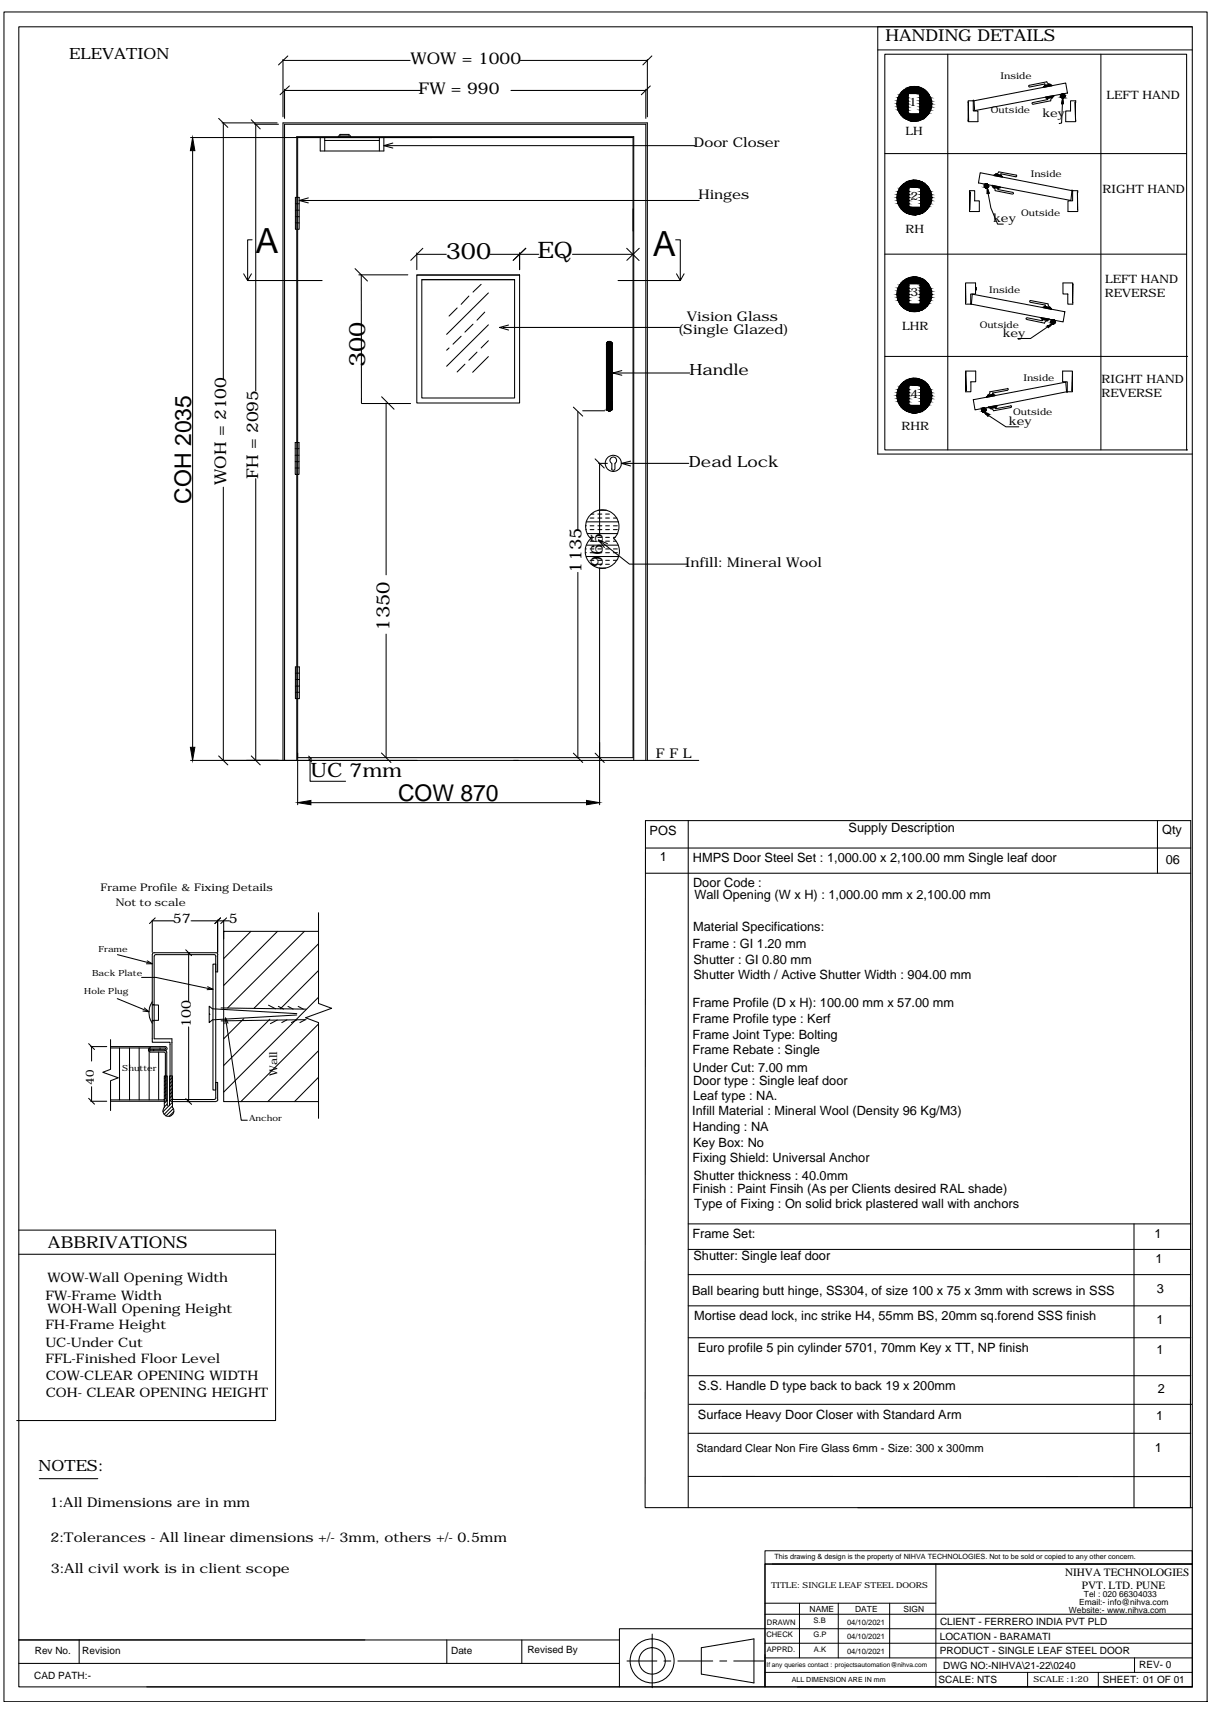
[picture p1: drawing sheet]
<svg xmlns="http://www.w3.org/2000/svg" width="297mm" height="420mm" viewBox="0 0 297 420" stroke-linecap="round" stroke-linejoin="round" font-family="sans-serif">
<!-- layer: 0 -->
<g fill="none" stroke="#000" stroke-width=".25">
<path d="M1 2.9h295.3v414.7h-295.3zM4.6 6.6h288.1v407.4h-288.1zM69.5 14.6v14.1M69.5 14.8h31.2M70.7 13.7l-2.3 2.2M127.8 14.8h31.1M158.9 14.6v14.1M160 13.7l-2.2 2.2M215.5 12.2h77.2M232.7 13.3v97.1M270.3 13.3v97.1M292.7 6.6h-77.2v104.8h77.2"/>
<path d="M46.8 33.8h108.6v152.1h-82.3M47.3 37v146.4M53.7 29.1l2.2 2.2M54.5 30.2h13.5M54.8 30.2v62.9M61.7 29.4l2.2 2.2M62.5 30.5h5.9M62.8 30.5v65.4M69.9 21.9v7.2M69.9 22.2h33.3M71 21.1l-2.3 2.2M73.1 33.8v163.7"/>
<path d="M78.6 33.8v3.3h15.6v-3.3M79.7 34.5h13.4M79.7 33.8v3.3M83.1 33.8v-.4h3v.4M83.4 33.4v-.4h2.3v.4M93.1 33.8v3.3M94.2 35.7h76.4M96.4 35.1l-2.2 .6 2.2 .6M125.4 22.2h33.1M158.5 21.9v7.2M159.6 21.1l-2.2 2.2M217.2 37.7h74.1"/>
<path d="M220.2 25.5h2.7v.8zM220.2 25.5l2.7 .8h-2.6zM220.3 24.7h2.6v.8zM220.3 24.7l2.6 .8h-2.7zM220.3 26.3h2.6v.7zM220.3 26.3l2.6 .7h-2.4zM220.5 24h2.4v.7zM220.5 24l2.4 .7h-2.6zM220.5 27h2.4v.7zM220.5 27l2.4 .7h-2zM220.9 23.3h2v.7zM220.9 23.3l2 .7h-2.4z"/>
<path d="M220.9 27.7h2v.3zM220.9 27.7l2 .3h-1.8zM221.1 28h6.8l-.3 .3zM221.1 28l6.5 .3h-6.3zM221.1 23h1.8v.3zM221.1 23l1.8 .3h-2zM221.3 22.7l.6-.6 5.7 .6zM221.3 22.7h6.3l.2 .3zM221.3 22.7l6.5 .3h-6.7zM221.3 28.3h6.3l-.6 .6zM221.3 28.3l5.7 .6h-5.1zM221.9 22.1l.7-.4 4.4 .4z"/>
<path d="M221.9 22.1h5.1l.6 .6zM221.9 28.9h5.1l-.6 .4zM221.9 28.9l4.5 .4h-3.8zM222.6 21.7l.7-.3 3.1 .3zM222.6 21.7h3.8l.6 .4zM222.6 29.3h3.8l-.8 .3zM222.6 29.3l3 .3h-2.3zM223.3 21.4l.8-.1 1.5 .1zM223.3 21.4h2.3l.8 .3zM223.3 29.6h2.3l-.7 .1zM223.3 29.6l1.6 .1zM224.1 21.3l1.5 .1z"/>
<path d="M225.8 23h2l.2 .3zM225.8 23l2.2 .3h-2.2zM225.8 23.3h2.2l.4 .7zM225.8 23.3l2.6 .7h-2.6zM225.8 24h2.6l.2 .7zM225.8 24l2.8 .7h-2.8zM225.8 24.7h2.8l.1 .8zM225.8 24.7l2.9 .8h-2.9zM225.8 25.5h2.9l-.1 .8zM225.8 25.5l2.8 .8h-2.8zM225.8 26.3h2.8l-.2 .7zM225.8 26.3l2.6 .7h-2.6z"/>
<path d="M225.8 27h2.6l-.4 .7zM225.8 27l2.2 .7h-2.2zM225.8 27.7h2.2l-.1 .3zM225.8 27.7l2.1 .3h-2.1zM237.7 25.2v-.5h1.2v2.5h1.2v2.7h-2.4v-.4M237.7 25l.1 4.6h-.1zM238.9 24.6l.2 .1h-.2zM239.1 24.7l22.5-4.3 .4 2.4-22.7 4.3zM252.7 20.9l-.2 .2 .2 .3M253.5 25.2l-.2 .1 .2 .3M256.1 21.2l2-.4 .1 .3-2 .3zM256.4 20.9l1.4-.2 .1 .1-1.5 .3z"/>
<path d="M256.4 20.5l.1 .2M256.4 20.6l-3.6 .8M256.5 20.8l-.1 .1M256.6 23.8l2.1-.3v.1l-2 .5zM257 24l1.4-.3v.2l-1.4 .3zM257 24.2l.2 .1-.1 .1M257.2 24.4l-3.6 .8M257.8 20.7l-.5-.2-.3-.4-4.3 .8M258.4 23.9l-.5 .5v.3l-4.3 .9M260.4 23.4l1 .1zM260.4 23.5h1v.1zM260.4 23.5l1 .1h-1z"/>
<path d="M260.4 23.6h1zM260.4 23.6h1l-.1 .2zM260.4 23.6l.9 .2h-.9zM260.4 23.8h.9zM260.5 23.3l.8 .1zM260.5 23.8h.8zM260.5 23.8l.8 .1zM260.5 23.3h.8zM260.5 23.9h.8zM260.5 23.9h.7zM260.6 23.2h.6zM260.6 23.2l.7 .1z"/>
<path d="M260.6 23.9h.6zM260.6 23.9l.5 .1zM260.7 23.1h.4zM260.7 23.1l.5 .1zM260.7 24h.4zM260.7 24l.3 .1zM260.8 23.1h.2zM260.8 23.1h.3zM260.8 24.1h.2zM260.8 24.1h.1zM260.8 25.5l-.2 4.7-.6 .1M260.9 24.1l.1 1.4h-.4z"/>
<path d="M260.9 23.1h.1M263.9 25l.1 4.6-.1-4.6M264.1 25.2v-.5h-1.3v2.5h-1.2v2.7h2.5v-.4M61.9 58.9h-1.1v9.9l-1-1.6M72.5 48.4h.9v7.9h-.9zM72.5 54.7h.9M72.5 50h.9M72.5 51.6h.9M72.5 53.2h.9M73.4 49.2h98.3M75.7 48.6l-2.3 .6 2.3 .6M165.9 58.9h1.1v9.9l.9-1.6"/>
<path d="M220.2 48.5h2.9v.7zM220.2 48.5l2.9 .7h-2.8zM220.3 47.8h2.8v.7zM220.3 47.8l2.8 .7h-2.9zM220.3 49.2h2.8v.8zM220.3 49.2l2.8 .8h-2.6zM220.5 47h2.6v.8zM220.5 47l2.6 .8h-2.8zM220.5 50h2.6v.7zM220.5 50l2.6 .7h-2.2zM220.9 46.2h2.2v.8zM220.9 46.2l2.2 .8h-2.6z"/>
<path d="M220.9 50.7h2.2v.2zM220.9 50.7l2.2 .2h-2zM221.1 50.9h6.8l-.3 .4zM221.1 50.9l6.5 .4h-6.3zM221.1 45.9h2v.3zM221.1 45.9l2 .3h-2.2zM221.3 45.6l.6-.5 5.7 .5zM221.3 45.6h6.3l.2 .3zM221.3 45.6l6.5 .3h-6.7zM221.3 51.3h6.3l-.6 .6zM221.3 51.3l5.7 .6h-5.1zM221.9 45.1l.7-.4 4.4 .4z"/>
<path d="M221.9 45.1h5.1l.6 .5zM221.9 51.9h5.1l-.6 .4zM221.9 51.9l4.5 .4h-3.8zM222.6 44.7l.7-.3 3.1 .3zM222.6 44.7h3.8l.6 .4zM222.6 52.3h3.8l-.8 .2zM222.6 52.3l3 .2h-2.3zM223.3 44.4l.8-.1 1.5 .1zM223.3 44.4h2.3l.8 .3zM223.3 52.5h2.3l-.7 .2zM223.3 52.5l1.6 .2zM224.1 44.3l1.5 .1z"/>
<path d="M226 45.9h1.8l.2 .3zM226 45.9l2 .3h-2zM226 46.2h2l.4 .8zM226 46.2l2.4 .8h-2.4zM226 47h2.4l.2 .8zM226 47l2.6 .8h-2.6zM226 47.8h2.6l.1 .7zM226 47.8l2.7 .7h-2.7zM226 48.5h2.7l-.1 .7zM226 48.5l2.6 .7h-2.6zM226 49.2h2.6l-.2 .8zM226 49.2l2.4 .8h-2.4z"/>
<path d="M226 50h2.4l-.4 .7zM226 50l2 .7h-2zM226 50.7h2l-.1 .2zM226 50.7l1.9 .2h-1.9zM238 47.2v-.4h1.3v2.5h1.1v2.6h-2.4v-.4M238.1 47.1l-.1 4.5 .1-4.5M240.6 42.4l22.5 4.4-.2 2.4-22.7-4.3zM241.7 45.4l1 .1zM241.7 45.5l1 .1zM241.7 45.6h1v.1zM241.7 45.6l1 .1h-1zM241.7 45.7h1z"/>
<path d="M241.7 45.7l.9 .1zM241.7 45.8h.9v.1zM241.7 45.8l.9 .1zM241.7 45.4h.9zM241.7 45.9h.9zM241.7 45.9h.8zM241.8 45.3l.8 .1zM241.8 45.9h.7zM241.8 45.9l.6 .1zM241.9 45.2h.5zM241.9 45.2l.6 .1zM241.9 45.2l.6 .1h-.7z"/>
<path d="M241.9 46h.5zM241.9 46l.5 .1zM241.9 46.1h.5zM241.9 46.1h.4zM242 45.1h.3zM242 45.1l.4 .1zM242 46.1h.3zM242 46.1h.2zM242.1 45.1h.2zM242.4 46.1l.4 1.3-.4 .1zM242.6 45.6a.49 .49 0 0 0-.8-.4 .49 .49 0 0 0 0 .8 .49 .49 0 0 0 .8-.4M242.6 47.5l.6 3.5 1.7 4h1.4"/>
<path d="M243.6 45.5l2 .4v.2l-2.1-.4zM243.8 46l.4 .3 .1 .5 4.2 .8 .3-.1-.1-.3-3.6-.7M243.8 45.8l1.5 .3-.1 .2-1.4-.3zM244.1 42.9l2 .4v.2l-2-.4zM244.4 42.7l1.4 .3v.2l-1.5-.3zM244.4 42.7l.5-.1 .3-.4 4.3 .8M244.9 46.3l.1 .2M245.2 46.3l-.2 .1M245.7 42.9l.1 .1M245.8 42.6l-.2 .1M245.8 42.7l3.6 .7 .2-.2-.1-.2M263.1 46.7l.2 .1z"/>
<path d="M264.5 47.1v4.5v-4.5M264.6 47.2v-.4h-1.3v2.5h-1.1v2.6h2.4v-.4M61.7 67.2l-.9 1.6h18.3M87.2 65.9l3 3.1M88.1 67.5h12M88.7 67.5v31.4M102.3 67.5h25.3v31.4h-25.3zM102.3 67.5h25.3M102.3 62.1v4.1M102.3 62.4h7.3M103.5 68.6h22.8v29.1h-22.8zM103.5 68.6h22.8"/>
<path d="M103.8 60.9l-3 3M112.2 75.6l-2 2M115.1 72.7l-1.9 2M116.1 79.6l-2 1.9M118.1 69.8l-2 1.9M119 76.6l-1.9 2M119.9 71.9l-10.3 10.2M119.9 79.7l-10.3 10.2M120.3 62.4h11.9M124.8 79.8l-2.2 .6 2.2 .6M127.6 62.1v4.1M129.1 60.9l-3.1 3"/>
<path d="M140.5 62.4h14.9M153.8 60.9l3.1 3M156.9 60.9l-3 3M166.1 67.2l.9 1.6h-15.3M217.2 62.4h74.1M220.2 72.2h2.9v.8zM220.2 72.2l2.9 .8h-2.8zM220.3 71.4h2.8v.8zM220.3 71.4l2.8 .8h-2.9zM220.3 73h2.8v.8zM220.3 73l2.8 .8h-2.6zM220.5 70.7h2.6v.7z"/>
<path d="M220.5 70.7l2.6 .7h-2.8zM220.5 73.8h2.6v.7zM220.5 73.8l2.6 .7h-2.2zM220.9 70h2.2v.7zM220.9 70l2.2 .7h-2.6zM220.9 74.5h2.2v.1zM220.9 74.5l2.2 .1h-2.1zM221 74.6h6.9l-.3 .5zM221 74.6l6.6 .5h-6.3zM221.1 69.6h2v.4zM221.1 69.6l2 .4h-2.2zM221.3 69.4l.6-.6 5.7 .6z"/>
<path d="M221.3 69.4h6.3l.2 .2zM221.3 69.4l6.5 .2h-6.7zM221.3 75.1h6.3l-.6 .5zM221.3 75.1l5.7 .5h-5.1zM221.9 68.8l.7-.4 4.4 .4zM221.9 68.8h5.1l.6 .6zM221.9 75.6h5.1l-.6 .4zM221.9 75.6l4.5 .4h-3.8zM222.6 68.4l.7-.3 3.1 .3zM222.6 68.4h3.8l.6 .4zM222.6 76h3.8l-.8 .3zM222.6 76l3 .3h-2.3z"/>
<path d="M223.3 68.1l.8-.1 1.5 .1zM223.3 68.1h2.3l.8 .3zM223.3 76.3h2.3l-.7 .1zM223.3 76.3l1.6 .1zM224.1 68l1.5 .1zM225.9 69.6h1.9l.2 .4zM225.9 69.6l2.1 .4h-2.1zM225.9 70h2.1l.4 .7zM225.9 70l2.5 .7h-2.5zM225.9 70.7h2.5l.2 .7zM225.9 70.7l2.7 .7h-2.7zM225.9 71.4h2.7l.1 .8z"/>
<path d="M225.9 71.4l2.8 .8h-2.8zM225.9 72.2h2.8l-.1 .8zM225.9 72.2l2.7 .8h-2.7zM225.9 73h2.7l-.2 .8zM225.9 73l2.5 .8h-2.5zM225.9 73.8h2.5l-.4 .7zM225.9 73.8l2.1 .7h-2.1zM225.9 74.5h2.1l-.1 .1zM225.9 74.5l2 .1h-2zM237 69.9v-.5h2.5v2.8h-1.2v2.4h-1.3v-.4M237.1 74.3l-.1-4.6 .1 4.6M238.3 74.5l.2 .1z"/>
<path d="M238.7 72.2l22.7 4.3-.4 2.5-22.5-4.4zM239.5 70.5l.2 .1v.5l-.2 .2M252.1 78l-.2 .1 .1 .3M252.1 78.4l4.3 .9 .3-.5 .5-.1M252.2 78l3.6 .7 .1-.1-.1-.2M252.9 74.1l-.1-.2 .2-.1 4.3 .8 .1 .5 .5 .4M252.9 74.2l3.6 .7M255.5 77.9l2.1 .4-.1 .2-2-.4zM255.8 78.2l1.4 .3v.2l-1.4-.3zM256.1 75.3l2 .4v.2l-2.1-.4zM256.4 75.2l1.5 .3-.1 .1-1.4-.3zM256.6 74.8v.2l-.2 .2"/>
<path d="M258 78.9l1 .1zM258 79h1v.1zM258 79l1 .1h-1zM258 79.1l1 .1zM258.1 78.8l.9 .1zM258.1 79.2h.9l-.1 .1zM258.1 79.2l.8 .1zM258.1 78.6h.7zM258.1 78.6l.8 .2zM258.1 78.6l.8 .2h-.8zM258.1 78.8h.9zM258.1 79.3h.8z"/>
<path d="M258.1 79.3h.7zM258.1 79.3l.7 .1zM258.2 78.6h.6zM258.2 79.4h.6zM258.2 79.4l.5 .1zM258.3 78.5h.4zM258.3 78.5l.5 .1zM258.3 79.5h.4zM258.3 79.5h.3zM258.3 78.5h.3zM258.4 78.5h.2zM263.3 74.3l.1-4.6-.1 4.6"/>
<path d="M263.4 69.9v-.5h-2.5v2.8h1.2v2.4h1.3v-.4M88.8 99h12M93.7 97.4l3 3M94.8 98.9v42.2M110.2 85.4l-.6 .6M113.2 82.5l-2 2M114.1 89.4l-1.9 1.9M117.1 86.4l-2 2M119.9 87.5l-3.9 3.9M119.9 83.6l-1.8 1.8M123.4 80.4h43.4M140.8 99.9l2.2 2.2"/>
<path d="M148.9 84.4l1.4 .1zM148.9 84.5h1.4v15.6zM148.9 84.5l1.4 15.6h-1.4zM148.9 84.5v15.6a.7 .7 0 0 0 .7 .7 .7 .7 0 0 0 .7-.6M148.9 84.4a.7 .7 0 0 1 .7-.6 .7 .7 0 0 1 .7 .7M148.9 84.3h1.3v.1zM148.9 84.3l1.3 .1h-1.3zM149 84.2l1.2 .1zM149 84l1.2 .2zM149 84l1.2 .2h-1.2zM149.1 83.9l-.1 .1h1.1l-1-.1 1 .1-.1-.1M150.3 84.5v15.6"/>
<path d="M150.5 91.5h18.8M152.7 90.9l-2.2 .6 2.2 .6M217.2 87.5h74.3M220.2 97.1h2.9v.7zM220.2 97.1l2.9 .7h-2.8zM220.3 96.3h2.8v.8zM220.3 96.3l2.8 .8h-2.9zM220.3 97.8h2.8v.8zM220.3 97.8l2.8 .8h-2.6zM220.5 95.6h2.6v.7zM220.5 95.6l2.6 .7h-2.8zM220.5 98.6h2.6v.7z"/>
<path d="M220.5 98.6l2.6 .7h-2.2zM220.9 94.8h2.2v.8zM220.9 94.8l2.2 .8h-2.6zM220.9 99.3h2.2v.2zM220.9 99.3l2.2 .2h-2zM221.1 99.5h6.8l-.3 .5zM221.1 99.5l6.5 .5h-6.3zM221.1 94.5h2v.3zM221.1 94.5l2 .3h-2.2zM221.3 94.2l.6-.5 5.7 .5zM221.3 94.2h6.3l.2 .3zM221.3 94.2l6.5 .3h-6.7z"/>
<path d="M221.3 100h6.3l-.6 .5zM221.3 100l5.7 .5h-5.1zM221.9 93.7l.7-.3 4.4 .3zM221.9 93.7h5.1l.6 .5zM222.6 93.4l.7-.3 3.1 .3zM222.6 93.4h3.8l.6 .3zM223.3 93.1l.8-.2 1.5 .2zM223.3 93.1h2.3l.8 .3zM224.1 92.9l1.5 .2zM226 94.5h1.8l.2 .3zM226 94.5l2 .3h-2zM226 94.8h2l.4 .8z"/>
<path d="M226 94.8l2.4 .8h-2.4zM226 95.6h2.4l.2 .7zM226 95.6l2.6 .7h-2.6zM226 96.3h2.6l.1 .8zM226 96.3l2.7 .8h-2.7zM226 97.1h2.7l-.1 .7zM226 97.1l2.6 .7h-2.6zM226 97.8h2.6l-.2 .8zM226 97.8l2.4 .8h-2.4zM226 98.6h2.4l-.4 .7zM226 98.6l2 .7h-2zM226 99.3h2l-.1 .2z"/>
<path d="M226 99.3l1.9 .2h-1.9zM237.1 91.5v-.4h2.4v2.6h-1.2v2.5h-1.2v-.4M237.1 91.1v.6M237.2 95.9l-.1-4.5 .1 4.5M238.9 98.1l22.7-4.3 .2 2.4-22.4 4.4zM242.2 97.3l2-.4 .1 .2-2.1 .4zM242.4 97l1.5-.3v.2l-1.5 .3zM242.7 99.9l2-.4 .1 .3-2.1 .3zM243.7 96.6l.2 .1M243.8 96.4l-.2 .2M247.3 95.3l.2 .2-.1 .2M247.3 95.4l-4.3 .8-.1 .5-.5 .3"/>
<path d="M247.4 95.8l-3.6 .6M248.1 99.5l.2 .3-.1 .2M248.1 99.6l-3.6 .7M257.1 80l1.3-.5-1.1 .9zM257.2 80.2l-4.2 2.9h-3.1M261.8 96.2h.2zM263.2 95.9l.1-4.5-.1 4.5M263.3 91.5v-.4h-2.4v2.6h1.1v2.5h1.3v-.4M54.8 119.6v67M62.8 117.5v69.1M72.5 108.6h.9v7.8h-.9zM72.5 114.9h.9"/>
<path d="M72.5 110.1h.9M72.5 111.7h.9M72.5 113.3h.9M141.9 101v29.1M143 100.8h5.5M146.1 112.6l2.2 2.3M146.9 113.7h2.2M147.2 113.7v17.8M148.9 100.1h1.4l-.1 .2zM148.9 100.1l1.3 .2h-1.3zM148.9 100.3h1.3v.1zM148.9 100.3l1.3 .1h-1.3z"/>
<path d="M148.9 100.4h1.3zM148.9 100.4l1.3 .1zM149 100.5h1.2l-.1 .1zM149 100.5l1.1 .1zM149 100.6h1.1zM149 100.6l1 .1zM149.1 100.7h.9zM149.1 100.7l.8 .1zM149.3 100.8h.6zM149.3 100.8h.5zM149.4 100.8h.4zM149.4 100.8h.2z"/>
<path d="M150.1 113.6a.83 .83 0 0 1-.1-1.2 .83 .83 0 0 1 1.2 .1 .83 .83 0 0 1-.2 1.2M150.2 113.7v.1M150.2 113.8v1.3M151 113.8v1.3a.41 .41 0 0 1-.5 .3 .41 .41 0 0 1-.3-.4M151 113.7v.1M152.6 113.7h16.5M154.8 113.2l-2.2 .5 2.2 .7M221.9 100.5h5.1l-.6 .4zM221.9 100.5l4.5 .4h-3.8zM222.6 100.9h3.8l-.8 .3zM222.6 100.9l3 .3h-2.3zM223.3 101.2h2.3l-.7 .2z"/>
<path d="M223.3 101.2l1.6 .2zM241 100.5h1zM241 100.5h1v.1zM241 100.5l1 .1h-1zM241 100.6l1 .1zM241 100.7h1l-.1 .1zM241 100.7l.9 .1h-.9zM241 100.8l.9 .1zM241.1 100.3h.8v.2zM241.1 100.3l.8 .2h-.9zM241.1 100.9h.8zM241.1 100.9l.8 .1z"/>
<path d="M241.1 100.3h.8zM241.1 101h.8zM241.1 101l.8 .1zM241.2 100.3h.7zM241.2 101.1h.7zM241.2 101.1h.5zM241.3 100.2h.4zM241.3 100.2l.6 .1zM241.3 101.1h.4zM241.4 100.2h.3zM241.4 101.1h.3zM241.4 101.1h.2z"/>
<path d="M241.5 101.1l1.3 .6-.3 .4zM241.6 100.1l.1 .1-.1-.1M241.9 100.6a.49 .49 0 0 0-.7-.4 .49 .49 0 0 0 0 .9 .49 .49 0 0 0 .7-.4M242.7 102l4.2 2.7h3.2M243 100.1l1.5-.3 .1 .2-1.5 .3zM244.3 100.1l.1 .2M244.6 100l-.2 .1M248.2 100l-4.3 .8-.3-.4-.5-.1M291.3 110.4v-97.1h-74.1v97.1h74.3M143.7 135.7h.2M143.8 129h.1M143.8 134.7h.1"/>
<path d="M143.8 130h.1M143.9 128.1h7.9M143.9 136.6h8M144 133.8h7.7M144.1 131h7.5M144.9 127.1h.9M144.9 130h.9M144.9 132.8h.9M144.9 135.7h.9M144.9 129h.9M144.9 131.9h.9M144.9 134.7h.9"/>
<path d="M144.9 137.5h.9M145 132.2a4.2 4.2 0 0 0-.2 6 4.2 4.2 0 0 0 6.1 0 4.2 4.2 0 0 0-.2-6 4.1 4.1 0 0 0 .1-5.9 4.1 4.1 0 0 0-5.9 .1 4.1 4.1 0 0 0 .2 5.8M145.1 138.5h.7M145.1 126.2h.7M146.8 127.1h.9M146.8 130h.9M146.8 132.8h.9M146.8 135.7h.9M146.8 138.5h.9M146.8 126.2h.9M146.8 129h.9M146.8 131.9h.9"/>
<path d="M146.8 134.7h.9M146.8 137.5h.9M146.9 132.5l7.6 5.9h14.3M146.9 125.2h1.9M147.1 139.4h1.6M147.2 139.4v58.1M148.7 127.1h.9M148.7 130h.9M148.7 132.8h.9M148.7 135.7h.9M148.7 138.5h.9M148.7 126.2h.9"/>
<path d="M148.7 129h.9M148.7 131.9h.9M148.7 134.7h.9M148.7 137.5h.9M149.1 133.4l-2.2-.9 1.5 1.9M150.6 127.1h.8M150.6 130h1M150.6 132.8h.6M150.6 135.7h1M150.6 129h1M150.6 131.9h.4M150.6 134.7h1"/>
<path d="M150.6 137.5h.8M94.8 155.6v30.3M141.9 140.5v45.5M72.5 163.7h1v7.8h-1zM72.5 168.4h1M72.5 166.8h1M72.5 169.9h1M72.5 165.2h1M46.8 186.6h124.7M53.7 185.5l2.2 2.2M61.7 185.5l2.2 2.2M69.5 186.6v-156.4h89.4v156.4"/>
<path d="M69.9 186.6v-156.1h88.6v156.1M72.9 186.6v-153.1h82.7v153.1M75.8 185.6l.7 .7M75.8 186.2l.7 .8M76.1 185.9v5.8h8.7M76.3 197h67.7M93.6 184.8l2.4 2.3M140.8 184.8l2.2 2.3M146.1 184.8l2.2 2.3M158.5 201.4h133.8l-.1 168.6h-133.8zM158.5 208.1h133.8M158.5 214.3h133.8"/>
<path d="M169 201.4v168.6M284.1 201.4v12.9M28.8 234.3l8.6 2.2M34.8 239.9h3.5l14 2.9M36.2 235.8l1.2 .7h-1.5M37.4 234.3v21.5h4.3l.1 14.2 .4 .3 10.8 .1M37.4 225.8v7.9M37.4 226h5.2M37.8 234.8v20.1h4.4v14.6l.5 .3h9.8M38.1 225.3l-1.4 1.4M45.6 233.1l1.4 1.4M46.3 233.8v11.9"/>
<path d="M46.9 226h9.4M52.3 236.6h.7v30.9h-.7zM52.5 234.3h-14.3l-.4 .4M52.6 234.3l.3 .2 .1 .3M53 233.8h-15.3l-.3 .4M53 233.8l.5 .4-.1 4.3h-.4v-3.7M53.4 225.8v7.9M54.1 225.3l-1.4 1.4M54.9 225.8v4.6M55 228.6l-.1 .1M55.6 225.3l-1.4 1.4M61.6 228.6l-6.7 6.7"/>
<path d="M68.1 228.6l-13.2 13.3M74.7 228.6l-18.8 18.8M78.2 228.6h-23.3v41.8h23.3M78.2 224v22.3l3.2 1.2-6.4 2.3 3.2 1.2v23.5M78.2 231.6l-15.8 15.9M78.2 238.2l-9.4 9.4M21.8 256.1l1.4 1.5M22.3 256.9h3.9M22.5 256.9v3.5M27.1 255.2v7.2l-1.9 .8 3.8 1.3-1.9 .7v7.4M27.1 256.9h13.4M27.1 257.2h13.4"/>
<path d="M28.8 245.1l7.8 3.2M29.3 257.2v12.7M31.8 257.2v12.7M34.2 257.2v12.7M35.4 247.4l1.2 .9-1.5-.2M36.6 257.2v12.7M37 257.1l-.6 .4 .1 .4 .4 .3M37 257.9h3.5M37 258.2h3.1M37.4 246.6h1.5v3.8h-1.5M37.4 245.8a4.7 4.7 0 0 0 0 5.3M37.4 250.5h.4"/>
<path d="M37.4 246.5h.4M37.7 257.5v.4M38.9 258.2v11.7M39.3 257.2v.3M40.2 258.2l.3 .1 .1 .3M40.5 257.5h-3.5l-.3 .2 .2 .2M40.6 256.8l.3 .2 .1 .4-.1 .3-.4 .2M40.6 257.1l.1 .3-.2 .1M40.6 257.9l.3 .3v11.6M40.6 258.7v10.8l-.4 .4M46.3 252v18.4M51 242.2l1.3 .6-1.5 .1"/>
<path d="M54.3 247.4l20.8 .3M55.4 249.8l3.8 25.1h1.5M56 251.1l-.6-1.3-.2 1.5M59.9 250l-5 4.9M65.9 246.7l1.7 .9M66.3 250.1l-11.4 11.4M68.1 250.3l-1.7 .9M68.3 247l1.3 .7M70.4 250.3l-1.2 .7M70.7 247l1.3 .7M72.9 248.8l-20.7-1.2-.8-.7v2h.1l-.1 .1v2l.8-.7 20.7-1.2M72.9 250.3l-1.4 .7"/>
<path d="M73.2 247l1.3 .7M74.9 250.3l-1.3 .7M75.1 250.2l-20.8 .3M78.2 244.7l-23.3 23.3M78.2 251.3l-19.1 19.1M78.2 257.9l-12.5 12.5M21.8 269.6l1.4 1.4M22.3 270.3h3.9M22.5 266.7v3.6M27.1 270.3h13.4M27.1 269.9h13M40.8 264.2l-.5 .4"/>
<path d="M40.8 265.1l-.5 .4M40.8 266l-.5 .4M40.8 266.8l-.5 .5M40.8 267.7l-.5 .5M40.8 268.6l-.5 .4M40.8 269.5l-.3 .3M40.9 269.8l-.4 .4M41.1 271.4v-7.4h-.8v7.8M41.1 270.1l-.8 .7M41.1 270.9l-.8 .8M41.5 271.3l-1.5 1.6M41.6 271.4v-7.4h.7v7.8a1.32 1.32 0 0 1-.1 1.8 1.32 1.32 0 0 1-1.8 0 1.32 1.32 0 0 1-.1-1.8"/>
<path d="M41.8 264l-.2 .3M42.3 264.4l-.7 .7M42.3 265.3l-.7 .7M42.3 266.1l-.7 .7M42.3 267.1l-.7 .7M42.3 267.9l-.7 .7M42.3 268.8l-.7 .7M42.3 269.6l-.7 .8M42.3 270.5l-.7 .7M42.3 271.4l-2 2.1M42.5 272.1l-1.8 1.8M42.7 272.8l-1.2 1.2"/>
<path d="M45.6 269.6l1.4 1.4M53 269.4v-3.7h.4v4.1M53 269.4l-.1 .3-.4 .1M53.5 269.9l-.1 .2-.4 .2M78.2 264.4l-5.9 6M4.6 307.8h63M4.6 301.9h63v46.7h-63.5M169 300.4h123.3M169 306.6h123.3M169 312.8h123.3M278.4 300.4v69.6M169 320.5h123.3"/>
<path d="M169 328.3h123.3M169 337.6h123.3M169 351.8h123.3M169.2 344.6h123.3M9.7 362.9h14.3M169 362.3l123.2 .1M210.6 370h82.1M187.8 380.6h104.9v3.3h-104.9zM187.8 383.9h104.9v30.1h-104.9zM187.8 383.9v30.1h-35.7M187.8 396.2h104.9M187.8 393.5h41.9"/>
<path d="M189.6 383.9h103.1M196.3 393.5v13.4M205.8 393.5v13.4M218.4 393.5v13.4M229.7 383.9v30.1M292.7 399.7h-140.6v14.3h-116.1M4.6 408.2h147.5M4.6 402.5h147.5M19.4 402.5v5.7M109.7 402.5v5.7M128.1 402.5v5.7M153.9 407.6h7.3"/>
<path d="M160.1 401v13.2M163 407.6h1.7M166.4 407.6h8.6M172.2 404.4l12.9-2.2v10.8l-12.9-2.1zM176.7 407.6h1.7M180.1 407.6h7.4M187.8 406.9h104.9M187.8 403.3h104.9M187.8 410.4h104.9M195.7 414h97M252.3 410.4v3.6M269.6 410.4v3.6"/>
<path d="M278.5 406.9v3.5"/>
<circle cx="224.4" cy="25.5" r="4.3"/>
<circle cx="260.8" cy="23.6" r=".49"/>
<circle cx="224.4" cy="48.4" r="4.3"/>
<circle cx="224.5" cy="72.2" r="4.3"/>
<circle cx="258.5" cy="79" r=".48"/>
<circle cx="224.5" cy="97.1" r="4.3"/>
<circle cx="150.5" cy="113.7" r="1.98"/>
<circle cx="160.1" cy="407.6" r="5.4"/>
<circle cx="160.1" cy="407.6" r="3.2"/>
</g>
<g fill="#000" stroke="#000" stroke-width=".25">
<path d="M47.3 33.8l.5 3.2h-1.1zM260.9 24.1l.2 1.4h-.5zM46.7 183.4h1.1l-.5 3.2zM73.1 197l3.2-.6v1.1zM144 196.4l3.2 .6-3.2 .5z"/>
<path d="M220.3 24.8v.7h2.6zM220.3 24.8h2.6v.7z"/>
<path d="M220.5 24l-.2 .8h2.6zM220.5 24h2.4v.8z"/>
<path d="M220.3 25.5v.8h2.6zM220.3 25.5h2.6v.8z"/>
<path d="M220.9 23.3l-.4 .7h2.4zM220.9 23.3h2v.7z"/>
<path d="M220.3 26.3l.2 .7h2.4zM220.3 26.3h2.6v.7z"/>
<path d="M221.1 23l-.2 .3h2zM221.1 23h1.8v.3z"/>
<path d="M220.5 27l.4 .7h2zM220.5 27h2.4v.7z"/>
<path d="M220.9 27.7l.2 .3h1.8zM220.9 27.7h2v.3z"/>
<path d="M221.3 22.7l-.2 .3h6.7zM221.3 22.7h6.3l.2 .3z"/>
<path d="M221.3 22.7h6.3l-5.7-.5zM221.9 22.2h5.1l.6 .5z"/>
<path d="M221.1 28l.2 .3h6.3zM221.1 28h6.9l-.4 .3z"/>
<path d="M221.9 22.2h5.1l-4.4-.5zM222.6 21.7h3.8l.6 .5z"/>
<path d="M221.3 28.3l.6 .6h5.1zM221.3 28.3h6.3l-.6 .6z"/>
<path d="M222.6 21.7h3.8l-3.1-.3zM223.3 21.4h2.3l.8 .3z"/>
<path d="M221.9 28.9l.7 .4h3.8zM221.9 28.9h5.1l-.6 .4z"/>
<path d="M223.3 21.4h2.3l-1.5-.1zM224.1 21.3l1.5 .1z"/>
<path d="M222.6 29.3l.7 .3h2.3zM222.6 29.3h3.8l-.8 .3z"/>
<path d="M223.3 29.6l1.6 .1zM223.3 29.6h2.3l-.7 .1z"/>
<path d="M225.8 23v.3h2.2zM225.8 23h2l.2 .3z"/>
<path d="M225.8 23.3v.7h2.6zM225.8 23.3h2.2l.4 .7z"/>
<path d="M225.8 24v.8h2.9zM225.8 24h2.6l.3 .8z"/>
<path d="M225.8 24.8v.7h2.9zM225.8 24.8h2.9v.7z"/>
<path d="M225.8 25.5v.8h2.9zM225.8 25.5h2.9v.8z"/>
<path d="M225.8 26.3v.7h2.6zM225.8 26.3h2.9l-.3 .7z"/>
<path d="M225.8 27v.7h2.2zM225.8 27h2.6l-.4 .7z"/>
<path d="M225.8 27.7v.3h2.2zM225.8 27.7h2.2v.3z"/>
<path d="M260.5 23.3l.9 .1zM260.5 23.3l.9 .1z"/>
<path d="M260.4 23.4l1 .1zM260.4 23.4l1 .1z"/>
<path d="M260.4 23.5v.1h1zM260.4 23.5h1v.1z"/>
<path d="M260.4 23.6h1zM260.4 23.6h1z"/>
<path d="M260.4 23.6v.2h1zM260.4 23.6h1v.2z"/>
<path d="M260.5 23.3h.9zM260.5 23.3h.9z"/>
<path d="M260.4 23.8h1zM260.4 23.8h1z"/>
<path d="M260.5 23.3h.8zM260.6 23.2l.7 .1z"/>
<path d="M260.5 23.8l.8 .1zM260.5 23.8h.9z"/>
<path d="M260.6 23.2h.6zM260.7 23.1l.5 .1z"/>
<path d="M260.5 23.9h.7zM260.5 23.9h.8z"/>
<path d="M260.7 23.1h.4zM260.8 23.1h.3z"/>
<path d="M260.6 23.9l.5 .1zM260.6 23.9h.6z"/>
<path d="M260.7 24l.4 .1zM260.7 24h.4z"/>
<path d="M220.3 47.8v.7h2.8zM220.3 47.8h2.8v.7z"/>
<path d="M220.5 47l-.2 .8h2.8zM220.5 47h2.6v.8z"/>
<path d="M220.3 48.5v.7h2.8zM220.3 48.5h2.8v.7z"/>
<path d="M220.9 46.2l-.4 .8h2.6zM220.9 46.2h2.2v.8z"/>
<path d="M220.3 49.2l.2 .8h2.6zM220.3 49.2h2.8v.8z"/>
<path d="M221.1 45.9l-.2 .3h2.2zM221.1 45.9h2v.3z"/>
<path d="M220.5 50l.4 .7h2.2zM220.5 50h2.6v.7z"/>
<path d="M220.9 50.7l.2 .2h2zM220.9 50.7h2.2v.2z"/>
<path d="M221.3 45.7l-.2 .2h6.7zM221.3 45.7h6.3l.2 .2z"/>
<path d="M221.3 45.7h6.3l-5.7-.6zM221.9 45.1h5.1l.6 .6z"/>
<path d="M221.1 50.9l.2 .5h6.3zM221.1 50.9h6.9l-.4 .5z"/>
<path d="M221.9 45.1h5.1l-4.4-.4zM222.6 44.7h3.8l.6 .4z"/>
<path d="M221.3 51.4l.6 .5h5.1zM221.3 51.4h6.3l-.6 .5z"/>
<path d="M222.6 44.7h3.8l-3.1-.3zM223.3 44.4h2.3l.8 .3z"/>
<path d="M221.9 51.9l.7 .4h3.8zM221.9 51.9h5.1l-.6 .4z"/>
<path d="M223.3 44.4h2.3l-1.5-.1zM224.1 44.3l1.5 .1z"/>
<path d="M222.6 52.3l.7 .2h2.3zM222.6 52.3h3.8l-.8 .2z"/>
<path d="M223.3 52.5l1.6 .2zM223.3 52.5h2.3l-.7 .2z"/>
<path d="M226 45.9v.3h2zM226 45.9h1.8l.2 .3z"/>
<path d="M226 46.2v.8h2.4zM226 46.2h2l.4 .8z"/>
<path d="M226 47v.8h2.7zM226 47h2.4l.3 .8z"/>
<path d="M226 47.8v.7h2.7zM226 47.8h2.7v.7z"/>
<path d="M226 48.5v.7h2.7zM226 48.5h2.7v.7z"/>
<path d="M226 49.2v.8h2.4zM226 49.2h2.7l-.3 .8z"/>
<path d="M226 50v.7h2zM226 50h2.4l-.4 .7z"/>
<path d="M226 50.7v.2h2zM226 50.7h2v.2z"/>
<path d="M241.7 45.4h.9zM241.7 45.4h.9z"/>
<path d="M241.7 45.4v.2h1zM241.7 45.4l1 .2z"/>
<path d="M241.7 45.6h1zM241.7 45.6h1z"/>
<path d="M241.7 45.6v.1h1zM241.7 45.6h1v.1z"/>
<path d="M241.7 45.7l.9 .1zM241.7 45.7h1z"/>
<path d="M241.8 45.3l.8 .1zM241.8 45.3l.8 .1z"/>
<path d="M241.7 45.8l.9 .1zM241.7 45.8h.9v.1z"/>
<path d="M241.9 45.2l-.1 .1h.7zM241.9 45.2l.6 .1z"/>
<path d="M241.7 45.9h.8zM241.7 45.9h.9z"/>
<path d="M241.8 45.9l.6 .1zM241.8 45.9h.7z"/>
<path d="M241.9 45.2h.5zM242 45.1l.4 .1z"/>
<path d="M241.9 46l.5 .1zM241.9 46h.5z"/>
<path d="M241.9 46.1h.4zM241.9 46.1h.5z"/>
<path d="M242.4 46.1v1.3h.4zM242.4 47.4h.4z"/>
<path d="M220.3 71.4v.9h2.8zM220.3 71.4h2.8v.9z"/>
<path d="M220.5 70.7l-.2 .7h2.8zM220.5 70.7h2.6v.7z"/>
<path d="M220.3 72.3v.7h2.8zM220.3 72.3h2.8v.7z"/>
<path d="M220.9 70l-.4 .7h2.6zM220.9 70h2.2v.7z"/>
<path d="M220.3 73l.2 .8h2.6zM220.3 73h2.8v.8z"/>
<path d="M221.1 69.7l-.2 .3h2.2zM221.1 69.7h2v.3z"/>
<path d="M220.5 73.8l.4 .7h2.2zM220.5 73.8h2.6v.7z"/>
<path d="M220.9 74.5l.1 .1h2.1zM220.9 74.5h2.2v.1z"/>
<path d="M221.3 69.4l-.2 .3h6.7zM221.3 69.4h6.3l.2 .3z"/>
<path d="M221.3 69.4h6.3l-5.7-.6zM221.9 68.8h5.1l.6 .6z"/>
<path d="M221 74.6l.3 .5h6.3zM221 74.6h7l-.4 .5z"/>
<path d="M221.9 68.8h5.1l-4.4-.4zM222.6 68.4h3.8l.6 .4z"/>
<path d="M221.3 75.1l.6 .5h5.1zM221.3 75.1h6.3l-.6 .5z"/>
<path d="M222.6 68.4h3.8l-3.1-.3zM223.3 68.1h2.3l.8 .3z"/>
<path d="M221.9 75.6l.7 .4h3.8zM221.9 75.6h5.1l-.6 .4z"/>
<path d="M223.3 68.1h2.3zM224.1 68l1.5 .1z"/>
<path d="M222.6 76l.7 .3h2.3zM222.6 76h3.8l-.8 .3z"/>
<path d="M223.3 76.3l1.6 .2zM223.3 76.3h2.3l-.7 .2z"/>
<path d="M225.9 69.7v.3h2.1zM225.9 69.7h1.9l.2 .3z"/>
<path d="M225.9 70v.7h2.5zM225.9 70h2.1l.4 .7z"/>
<path d="M225.9 70.7v.7h2.8zM225.9 70.7h2.5l.3 .7z"/>
<path d="M225.9 71.4v.9h2.8zM225.9 71.4h2.8v.9z"/>
<path d="M225.9 72.3v.7h2.8zM225.9 72.3h2.8v.7z"/>
<path d="M225.9 73v.8h2.5zM225.9 73h2.8l-.3 .8z"/>
<path d="M225.9 73.8v.7h2.1zM225.9 73.8h2.5l-.4 .7z"/>
<path d="M225.9 74.5v.1h2.1zM225.9 74.5h2.1v.1z"/>
<path d="M258.1 78.8l-.1 .2h1zM258.1 78.8h.9v.2z"/>
<path d="M258 79h1zM258 79h1z"/>
<path d="M258 79v.1h1zM258 79h1v.1z"/>
<path d="M258.1 78.8h.9zM258.1 78.8h.9z"/>
<path d="M258 79.1l1 .1zM258 79.1l1 .1z"/>
<path d="M258.1 78.7h.8zM258.2 78.6l.7 .1z"/>
<path d="M258.1 78.7l.8 .1zM258.1 78.7l.8 .1z"/>
<path d="M258.1 79.2l.8 .1zM258.1 79.2h.9l-.1 .1z"/>
<path d="M258.1 79.3h.8zM258.1 79.3h.8z"/>
<path d="M258.2 78.6h.6zM258.3 78.5l.5 .1z"/>
<path d="M258.1 79.3l.7 .1zM258.1 79.3h.8z"/>
<path d="M258.2 79.4l.5 .1zM258.2 79.4h.6z"/>
<path d="M257.1 80h.6l.7-.5zM257.1 80h.6l-.4 .4z"/>
<path d="M258.3 79.5h.3zM258.3 79.5h.3z"/>
<path d="M148.9 84.3v.1h1.3zM148.9 84.3h1.3v.1z"/>
<path d="M148.9 84.4l1.4 .1zM148.9 84.4l1.4 .1z"/>
<path d="M149 84.2l1.2 .1zM149 84.2l1.2 .1z"/>
<path d="M149.1 84l-.1 .2h1.2zM149.1 84l1.1 .2z"/>
<path d="M149.1 84h1zM149.1 84h1z"/>
<path d="M220.3 96.4v.7h2.8zM220.3 96.4h2.8v.7z"/>
<path d="M220.5 95.6l-.2 .8h2.8zM220.5 95.6h2.6v.8z"/>
<path d="M220.3 97.1v.7h2.8zM220.3 97.1h2.8v.7z"/>
<path d="M220.9 94.8l-.4 .8h2.6zM220.9 94.8h2.2v.8z"/>
<path d="M220.3 97.8l.2 .8h2.6zM220.3 97.8h2.8v.8z"/>
<path d="M221.1 94.5l-.2 .3h2.2zM221.1 94.5h2v.3z"/>
<path d="M220.5 98.6l.4 .7h2.2zM220.5 98.6h2.6v.7z"/>
<path d="M220.9 99.3l.2 .2h2zM220.9 99.3h2.2v.2z"/>
<path d="M221.3 94.2l-.2 .3h6.7zM221.3 94.2h6.3l.2 .3z"/>
<path d="M221.3 94.2h6.3l-5.7-.5zM221.9 93.7h5.1l.6 .5z"/>
<path d="M221.1 99.5l.2 .5h6.3zM221.1 99.5h6.9l-.4 .5z"/>
<path d="M221.9 93.7h5.1l-4.4-.3zM222.6 93.4h3.8l.6 .3z"/>
<path d="M222.6 93.4h3.8l-3.1-.3zM223.3 93.1h2.3l.8 .3z"/>
<path d="M223.3 93.1h2.3l-1.5-.2zM224.1 92.9l1.5 .2z"/>
<path d="M226 94.5v.3h2zM226 94.5h1.8l.2 .3z"/>
<path d="M226 94.8v.8h2.4zM226 94.8h2l.4 .8z"/>
<path d="M226 95.6v.8h2.7zM226 95.6h2.4l.3 .8z"/>
<path d="M226 96.4v.7h2.7zM226 96.4h2.7v.7z"/>
<path d="M226 97.1v.7h2.7zM226 97.1h2.7v.7z"/>
<path d="M226 97.8v.8h2.4zM226 97.8h2.7l-.3 .8z"/>
<path d="M226 98.6v.7h2zM226 98.6h2.4l-.4 .7z"/>
<path d="M226 99.3v.2h2zM226 99.3h2v.2z"/>
<path d="M148.9 84.5v15.6h1.4zM148.9 84.5h1.4v15.6z"/>
<path d="M148.9 100.1v.2h1.3zM148.9 100.1h1.4l-.1 .2z"/>
<path d="M148.9 100.3v.1h1.3zM148.9 100.3h1.3v.1z"/>
<path d="M148.9 100.4l1.3 .1zM148.9 100.4h1.3z"/>
<path d="M149 100.5l1.1 .1zM149 100.5h1.2l-.1 .1z"/>
<path d="M149.1 100.6l.9 .1zM149.1 100.6h1z"/>
<path d="M149.1 100.7l.8 .1zM149.1 100.7h.9z"/>
<path d="M149.3 100.8l.5 .1zM149.3 100.8h.6z"/>
<path d="M221.3 100l.6 .5h5.1zM221.3 100h6.3l-.6 .5z"/>
<path d="M221.9 100.5l.7 .4h3.8zM221.9 100.5h5.1l-.6 .4z"/>
<path d="M222.6 100.9l.7 .3h2.3zM222.6 100.9h3.8l-.8 .3z"/>
<path d="M223.3 101.2l1.6 .2zM223.3 101.2h2.3l-.7 .2z"/>
<path d="M241.1 100.3l-.1 .2h.9zM241.1 100.3h.8v.2z"/>
<path d="M241 100.5l1 .1zM241 100.5l1 .1z"/>
<path d="M241 100.6h1zM241 100.6h1z"/>
<path d="M241 100.6l1 .1zM241 100.6l1 .1z"/>
<path d="M241 100.7l.9 .1zM241 100.7h1z"/>
<path d="M241.1 100.3h.8zM241.2 100.3h.7z"/>
<path d="M241 100.8l.9 .1zM241 100.8l.9 .1z"/>
<path d="M241.2 100.3h.7zM241.2 100.3h.7z"/>
<path d="M241.1 100.9l.8 .1zM241.1 100.9h.8v.1z"/>
<path d="M241.2 100.3h.7zM241.3 100.2l.6 .1z"/>
<path d="M241.2 101l.7 .1zM241.2 101h.7z"/>
<path d="M241.4 100.2h.3zM241.5 100.1l.2 .1z"/>
<path d="M241.3 101.1h.4zM241.3 101.1h.4z"/>
<path d="M241.5 101.1l.6 .6h.7zM242.1 101.7h.7l-.3 .4z"/>
</g>
<g font-size="8.5">
<text x="62.7" y="62.2">A</text>
<text x="160.3" y="62.9">A</text>
</g>
<g font-size="5.6">
<text x="109.4" y="63.6">300</text>
<text x="131.9" y="63.3">EQ</text>
<text x="89.7" y="90.1" transform="rotate(-90 89.7 90.1)">300</text>
<text x="46.9" y="123.6" transform="rotate(-90 46.9 123.6)">COH 2035</text>
<text x="97.7" y="196.7">COW 870</text>
</g>
<text font-size="4.9" x="76.2" y="190.7">UC 7mm</text>
<text font-size="4.5" x="95.6" y="154.8" transform="rotate(-90 95.6 154.8)">1350</text>
<g font-size="4.1">
<text x="142.8" y="140.5" transform="rotate(-90 142.8 140.5)">1135</text>
<text x="148" y="139.1" transform="rotate(-90 148 139.1)">965</text>
</g>
<g font-size="4">
<text x="217.4" y="10">HANDING DETAILS</text>
<text x="100.8" y="15.7">WOW = 1000</text>
<text x="102.7" y="23.1">FW = 990</text>
<text x="55.5" y="119" transform="rotate(-90 55.5 119)">WOH = 2100</text>
<text x="63.4" y="117.6" transform="rotate(-90 63.4 117.6)">FH = 2095</text>
<text x="11.8" y="306.2">ABBRIVATIONS</text>
</g>
<g font-size="3.8">
<text x="17" y="14.4">ELEVATION</text>
<text x="169.2" y="92.1">Handle</text>
<text x="169.1" y="114.7">Dead Lock</text>
<text x="9.5" y="360.9">NOTES:</text>
</g>
<g font-size="3.3">
<text x="170.3" y="36.2">Door Closer</text>
<text x="171.5" y="48.7">Hinges</text>
<text x="166.5" y="82.1">(Single Glazed)</text>
<text x="168.6" y="78.8">Vision Glass</text>
<text x="168.2" y="139.1">Infill: Mineral Wool</text>
<text x="161" y="186">F F L</text>
<text x="42.5" y="226.6">57</text>
<text x="56.2" y="226.6">5</text>
<text x="46.9" y="252" transform="rotate(-90 46.9 252)">100</text>
<text x="12.2" y="369.9">1:All Dimensions are in mm</text>
<text x="12.4" y="378.5">2:Tolerances - All linear dimensions +/- 3mm, others +/- 0.5mm</text>
<text x="12.5" y="386.1">3:All civil work is in client scope</text>
</g>
<g font-size="3.2">
<text x="11.6" y="314.6">WOW-Wall Opening Width</text>
<text x="11.1" y="319.1">FW-Frame Width</text>
<text x="11.6" y="322.3">WOH-Wall Opening Height</text>
<text x="11.1" y="326.2">FH-Frame Height</text>
<text x="11.1" y="330.6">UC-Under Cut</text>
<text x="11.1" y="334.5">FFL-Finished Floor Level</text>
<text x="11.2" y="338.6">COW-CLEAR OPENING WIDTH</text>
<text x="11.2" y="342.8">COH- CLEAR OPENING HEIGHT</text>
</g>
<g font-size="3.1">
<text x="159.5" y="204.8">POS</text>
<text x="208.3" y="204.2">Supply Description</text>
<text x="285.3" y="204.7">Qty</text>
<text x="162" y="211.3">1</text>
<text x="170.1" y="211.5">HMPS Door Steel Set : 1,000.00 x 2,100.00 mm Single leaf door</text>
<text x="286.2" y="212">06</text>
<text x="170.1" y="217.7">Door Code :</text>
<text x="170.5" y="220.7">Wall Opening (W x H) : 1,000.00 mm x 2,100.00 mm</text>
<text x="170" y="232.7">Frame : GI 1.20 mm</text>
<text x="170.1" y="228.4">Material Specifications:</text>
<text x="170.2" y="236.6">Shutter : GI 0.80 mm</text>
<text x="170.2" y="240.4">Shutter Width / Active Shutter Width : 904.00 mm</text>
<text x="170" y="247.2">Frame Profile (D x H): 100.00 mm x 57.00 mm</text>
<text x="170" y="251.1">Frame Profile type : Kerf</text>
<text x="170" y="254.9">Frame Joint Type: Bolting</text>
<text x="170" y="258.6">Frame Rebate : Single</text>
<text x="170.1" y="263.1">Under Cut: 7.00 mm</text>
<text x="170.1" y="266.2">Door type : Single leaf door</text>
<text x="169.9" y="273.7">Infill Material : Mineral Wool (Density 96 Kg/M3)</text>
<text x="170.1" y="270.1">Leaf type : NA.</text>
<text x="170.1" y="277.6">Handing : NA</text>
<text x="170.1" y="281.4">Key Box: No</text>
<text x="170" y="285.1">Fixing Shield: Universal Anchor</text>
<text x="170" y="292.7">Finish : Paint Finsih (As per Clients desired RAL shade)</text>
<text x="170.2" y="289.6">Shutter thickness : 40.0mm</text>
<text x="170.4" y="296.6">Type of Fixing : On solid brick plastered wall with anchors</text>
<text x="170" y="303.7">Frame Set:</text>
<text x="283.4" y="303.8">1</text>
<text x="170.2" y="309.3">Shutter: Single leaf door</text>
<text x="283.7" y="310">1</text>
<text x="169.9" y="317.7">Ball bearing butt hinge, SS304, of size 100 x 75 x 3mm with screws in SSS</text>
<text x="284" y="317.3">3</text>
<text x="170.4" y="323.9">Mortise dead lock, inc strike H4, 55mm BS, 20mm sq.forend SSS finish</text>
<text x="283.9" y="325">1</text>
<text x="171.3" y="331.7">Euro profile 5 pin cylinder 5701, 70mm Key x TT, NP finish</text>
<text x="283.9" y="332.3">1</text>
<text x="171.4" y="341.1">S.S. Handle D type back to back 19 x 200mm</text>
<text x="284.3" y="341.9">2</text>
<text x="171.3" y="348.3">Surface Heavy Door Closer with Standard Arm</text>
<text x="283.8" y="348.6">1</text>
<text x="283.5" y="356.4">1</text>
</g>
<g font-size="2.8">
<text x="223.2" y="26.1">1</text>
<text x="255.9" y="28.8">key</text>
<text x="271.7" y="24.2">LEFT HAND</text>
<text x="222.3" y="33.2">LH</text>
<text x="270.7" y="47.5">RIGHT HAND</text>
<text x="223.5" y="49.1">2</text>
<text x="222.2" y="57.2">RH</text>
<text x="243.8" y="54.6">key</text>
<text x="271.3" y="69.6">LEFT HAND</text>
<text x="223.5" y="72.7">3</text>
<text x="271.2" y="73">REVERSE</text>
<text x="221.4" y="81">LHR</text>
<text x="246.2" y="82.7">key</text>
<text x="270.4" y="94.1">RIGHT HAND</text>
<text x="223.5" y="97.7">4</text>
<text x="270.4" y="97.5">REVERSE</text>
<text x="221.3" y="105.6">RHR</text>
<text x="247.7" y="104.4">key</text>
<text x="23" y="266.2" transform="rotate(-90 23 266.2)">40</text>
<text x="171" y="356.4">Standard Clear Non Fire Glass 6mm - Size: 300 x 300mm</text>
<text x="261.5" y="386.7">NIHVA TECHNOLOGIES</text>
<text x="265.6" y="389.9">PVT. LTD. PUNE</text>
</g>
<g font-size="2.6">
<text x="24.7" y="218.7">Frame Profile &amp; Fixing Details</text>
<text x="28.4" y="222.3">Not to scale</text>
<text x="68" y="264" transform="rotate(-90 68 264)">Wall</text>
</g>
<g font-size="2.5">
<text x="230.8" y="398.8">CLIENT - FERRERO INDIA PVT PLD</text>
<text x="8.6" y="405.9">Rev No.</text>
<text x="20.2" y="405.9">Revision</text>
<text x="110.7" y="405.9">Date</text>
<text x="129.5" y="405.7">Revised By</text>
<text x="230.7" y="405.9">PRODUCT - SINGLE LEAF STEEL DOOR</text>
<text x="230.7" y="402.4">LOCATION - BARAMATI</text>
<text x="8.4" y="412">CAD PATH:-</text>
<text x="230.4" y="413.1">SCALE: NTS</text>
<text x="231.6" y="409.5">DWG NO:-NIHVA\21-22\0240</text>
<text x="270.7" y="413.1">SHEET: 01 OF 01</text>
<text x="279.7" y="409.5">REV- 0</text>
</g>
<g font-size="2.3">
<text x="245.6" y="19.4">Inside</text>
<text x="243.2" y="27.7">Outside</text>
<text x="253" y="43.5">Inside</text>
<text x="250.7" y="52.9">Outside</text>
<text x="242.9" y="72">Inside</text>
<text x="240.5" y="80.5">Outside</text>
<text x="251.2" y="93.4">Inside</text>
<text x="248.7" y="101.9">Outside</text>
</g>
<g font-size="2.1">
<text x="24.2" y="233.5">Frame</text>
<text x="22.6" y="239.6">Back Plate</text>
<text x="20.7" y="244.1">Hole Plug</text>
<text x="30" y="262.8">Shutter</text>
<text x="61.1" y="275.1">Anchor</text>
<text x="198.8" y="395.6">NAME</text>
<text x="209.9" y="395.6">DATE</text>
<text x="221.8" y="395.7">SIGN</text>
<text x="262.4" y="395.9">Website:- www.nihva.com</text>
<text x="264.9" y="394">Email:- info@nihva.com</text>
<text x="266.1" y="391.9">Tel : 020 66304033</text>
</g>
<g font-size="2">
<text x="189.3" y="389.8">TITLE: SINGLE LEAF STEEL DOORS</text>
<text x="253.7" y="412.7">SCALE :1:20</text>
</g>
<g font-size="1.9">
<text x="188.1" y="401.8">CHECK</text>
<text x="188.3" y="398.7">DRAWN</text>
<text x="199.7" y="401.8">G.P</text>
<text x="199.7" y="398.3">S.B</text>
<text x="207.9" y="398.8">04/10/2021</text>
<text x="188.3" y="405.4">APPRD.</text>
<text x="199.8" y="405.4">A.K</text>
<text x="207.9" y="402.3">04/10/2021</text>
<text x="207.9" y="405.9">04/10/2021</text>
</g>
<text font-size="1.8" x="190.1" y="382.6">This drawing &amp; design is the property of NIHVA TECHNOLOGIES. Not to be sold or copied to any other concern.</text>
<text font-size="1.7" x="194.4" y="412.8">ALL DIMENSION ARE IN mm</text>
<text font-size="1.6" x="188.2" y="409.1">If any queries contact : projectsautomation@nihva.com</text>
</svg>
